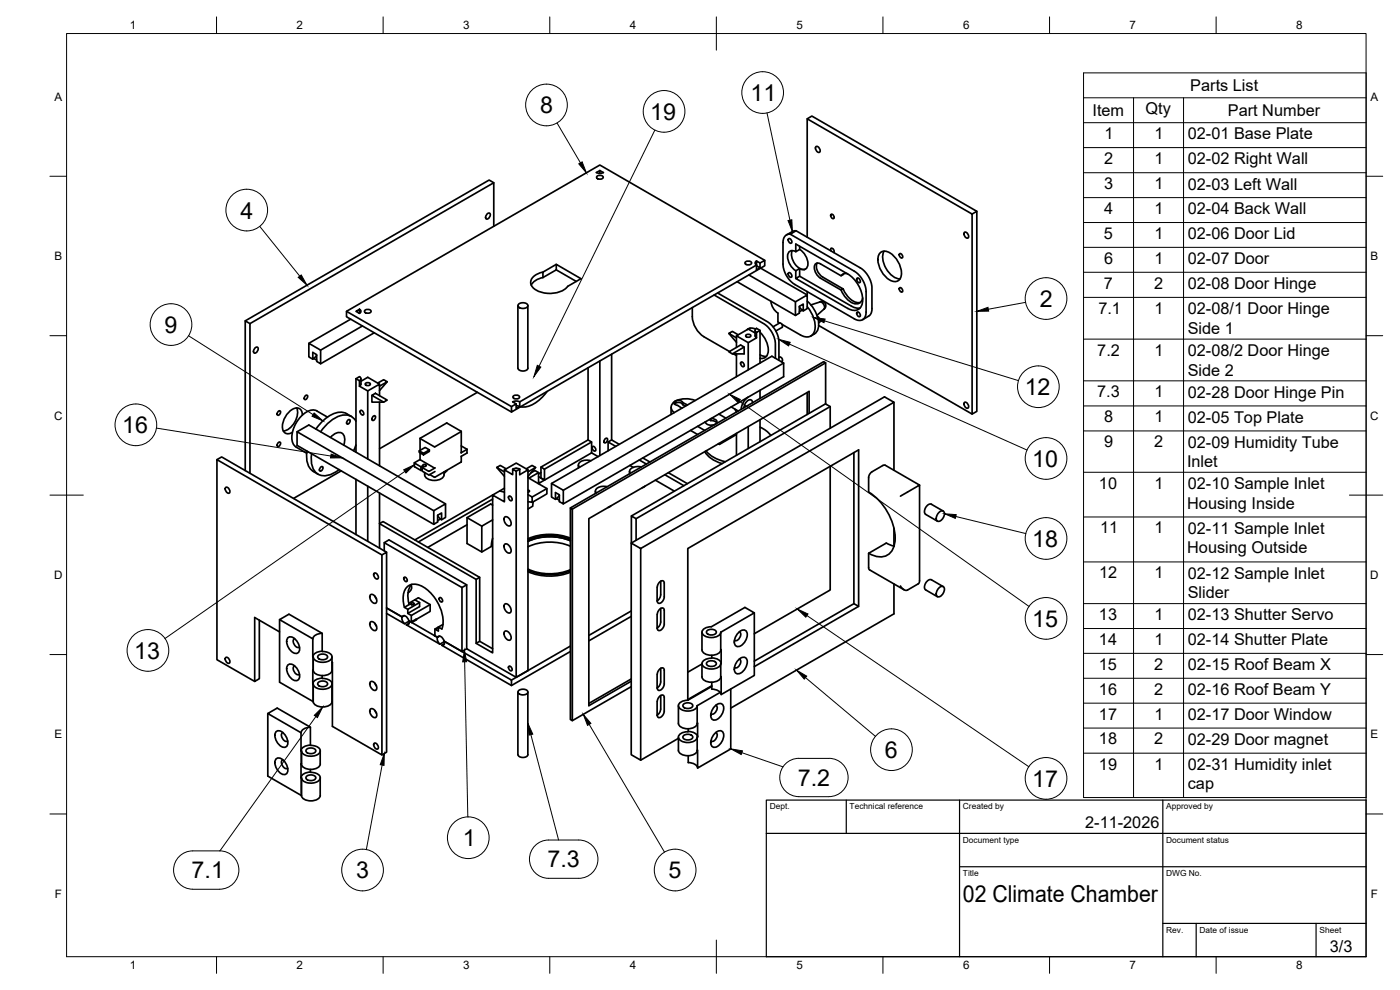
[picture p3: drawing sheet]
<svg xmlns="http://www.w3.org/2000/svg" width="420mm" height="297mm" viewBox="0 0 420 297" stroke-linecap="round" stroke-linejoin="round" font-family="sans-serif">
<!-- layer: Visible -->
<g fill="none" stroke="#000" stroke-width=".51">
<path d="M242.3 35.7l49.4 28.5M148.2 54.8l-1.4-.8-73.2 42.3M179.1 53l.6-.4h.7l.6 .6a1.16 1.16 0 0 1-2 0zM180 51.2l1.1 .6-.8 .2-1.3-.2 1-.6v.8M244.9 44a1.16 1.16 0 0 1 1 1.7 1.16 1.16 0 0 1-1-1.7zM146.2 64.2l.7-.2a1.16 1.16 0 0 1-1 1.7l-.2-.5zM148.2 67.9v-13.1l-73.2 42.3v44.9M166.9 79.3l-4 2.3v1.7M223.6 78.7l.6-.3h.7l.7 .5a1.16 1.16 0 0 1-2 0zM227 79.5v1.5l1.1-.6M227 79.5l-71 41.1M227 78.3l-.4 .5 .4 .7"/>
<path d="M228.1 78.9l-1.1-.6v1.2M228.1 78.9v1.5l-1.1-.7M228.1 78.9l1.4-.8v1.6l-76 43.9v-1.6l1.4-.8M229.5 78.1l-49.5-28.6-76 43.9v1.6l49.5 28.6M236 70.5l2-1.1 .9-.2 19.5 11.3 1.3 1.1 1.3 2.1 .7 2.2v7.1l-.7 1.6-2.1 1.3M236.7 71.6a.82 .82 0 0 1 .8 .5 .82 .82 0 0 1-.2 .9l-.7-.8zM237.8 75.2a4.6 4.6 0 0 0 3.5 5.7l.4-.2M238.8 75.5a1.51 1.51 0 0 0-1.7-.2 1.51 1.51 0 0 0-.7 1.6l.5 2.1 .8 1.3 1.1 .9M238.9 69.2l-1.7 1.1 19.3 11.1 1.9 1.8 1 1.9 .5 2.2v6.8l-.3 1.1-.6 .6-1.2 .3-1.2-.3-18.2-10.5-1.3-1.1-1.4-2-.7-2.5v-7.1l.1-.9 .5-.8a1.68 1.68 0 0 1 1.6-.6M240 73.9v1l-1.2 .6v-2.3l15.6 9a9.1 9.1 0 0 1 4.2 9.4 2.61 2.61 0 0 1-4.2 .9M240 74.8a4.9 4.9 0 0 1 2.2 5.4 1.45 1.45 0 0 1-2.2 .4M245.3 78.9a3.6 3.6 0 0 0 1.5 4.2l6.2 3.6-.6 .3-6.2-3.5a3.6 3.6 0 0 1-1.6-4.2 1.13 1.13 0 0 1 1.6-.1l6.2 3.5 .8-.6"/>
<path d="M249.4 64.4a.76 .76 0 0 1 .8 .3 .76 .76 0 0 1-.1 .9l-.7-.4zM249.4 75.3l-.1-.6 .4-.2 .6 .7-.1 .6M264.1 75.9a2.55 2.55 0 0 1 3.5 .4 7 7 0 0 1 2.7 7.1 2.1 2.1 0 0 1-3.3 .6 7.2 7.2 0 0 1-3.3-7.6zM265.3 75.4a6.7 6.7 0 0 0 3.2 7.8l1.6 .5M269.9 76.2a.76 .76 0 0 1 .9 .3 .76 .76 0 0 1-.1 .9l-.7-.4zM289.5 69.7a1.16 1.16 0 0 1 1 1.7 1.16 1.16 0 0 1-1-1.7zM291.7 64.2l1.5-.8v60l-1.5 .8zM293.2 63.4l-49.6-28.6-1.3 .9v35.5M75 97.1l-1.4-.8v44.9M104 93.4l49.5 28.6M105.2 95.8l-12.5 7.2M106.8 93.4l1.1-.6v1.2z"/>
<path d="M107.9 92.8l.4 .5-.4 .7M108.8 97.8l-12.6 7.3M109.4 93.2l.6-.3h.8l.6 .5a1.16 1.16 0 0 1-2 0zM112.3 99.9l-16.1 9.2M155.4 91.7v18.8a1.73 1.73 0 0 0 3 0M155.6 91.3a1.95 1.95 0 0 1 2.8 .3 1.67 1.67 0 0 1-2.8 .5zM158.4 91.7v18.8M163 81.6l-.9 .3a3.3 3.3 0 0 0-2.8 3.2 5.2 5.2 0 0 0 5 2.9 7 7 0 0 0 6.1-2.1l3.9-2.3-7.4-4.3v1.7l-4 2.3M163 83.3l-2.5 1-1.1 1.2M166.9 81l6.1 3.4M207.8 92.3a9.1 9.1 0 0 0 1.2 6.5l1 1.3 1.3 .9M214.3 88.5l15 8.7 1.2 1 1.2 1.6 .9 2.3 .1 5.4"/>
<path d="M215.4 87.9l14.9 8.6 1.3 1.1 1.2 1.6 .8 2.1 .2 6.8M221.2 84.5l17.5 10.1M224.7 82.5l14 8.1M225.1 98.4l-.2 .5M226.6 99.1v1.6l.4 .7M226.6 99.9l-2-1.2-3.6 2.1 3.6 2M226.7 98.7l-1.4-.3-1.1 .5M228.1 99.1l-1.1-.6-.4 .5 .4 .7M228.1 99.7a7 7 0 0 1 2.3 6.7 1.84 1.84 0 0 1-2.3 1.1M228.3 80.5l14 8v-1M231.4 90.4l.2 1.2 .6 1.1 1.3 1.2v2.7l.5 .3M232 98.1l1.9-1.2a.87 .87 0 0 1 .8 1.3l-1.9 1.1"/>
<path d="M236.7 81.8a.82 .82 0 0 1 .8 .5 .82 .82 0 0 1-.2 .9l-.7-.7zM239.9 92.1l.8 1-.8 .4M240 82.9v-2.3l-1.2 .6v2.4M240.7 93.1l.4 .2v-2.1l-1.2 .7v2l-1.2 .7v-4l3.6-2.1v4.1l-1.2 .7M242.3 90.4a9 9 0 0 1 3.2 8.4l-1.1 1.4M242.3 92a8.2 8.2 0 0 1 2 7.8 2.59 2.59 0 0 1-4.1 .7l-5.6-3.2M243.4 91.5l2.6-.9a1.26 1.26 0 0 1 1.7 .5 1.26 1.26 0 0 1-.4 1.7M245.3 95l.5 .4 .3 .6v.6l-.4 .2M245.7 97.6l46 26.6M246 90.6a1.54 1.54 0 0 1 1.3 2.2l-2.1 1.8M252.4 87a6 6 0 0 0 4.8 4.2 1.89 1.89 0 0 0 1.7-1.8M253 86.7a6 6 0 0 0 4.8 4.1l.4-.1"/>
<path d="M254.2 82.1h-.8l-1 .6M257.3 83.4a.82 .82 0 0 1 .8 .5 .82 .82 0 0 1-.2 .9l-.8-.7zM257.3 93.6a.82 .82 0 0 1 .8 .5 .82 .82 0 0 1-.2 .9l-.8-.7zM258.1 92.4l-.9 .1-1.6-.6-15.6-9-1.2 .7 15.6 8.9M269.9 86.4a.76 .76 0 0 1 .9 .4 .76 .76 0 0 1-.1 .9l-.7-.5zM76.5 104.4l.8-.2a1.16 1.16 0 0 1-1 1.7l-.2-.4zM91.6 118.8l.5-.3a.76 .76 0 0 1 .1 .9 .76 .76 0 0 1-.8 .4l-.1-.5zM94.2 107.6l.8 .4M95 106.6l-1.1 1.2v-2.1l1.1 .7v2l1.2 .7v-4l-3.5-2.1v4.1l1.2 .7M106.8 113.6l1.1-.6 .4 .5-.4 .7M106.8 113.6l1.1 .6v1.7M106.8 113.6v22.1"/>
<path d="M107.9 115.9l2.5 1.4v20.4M108.3 113.6v1.6l-.4 .7M108.3 114.4l2.1-1.2 3.5 2.1M109.6 115.1a.82 .82 0 0 1 .9-.3 .82 .82 0 0 1 .6 .6 .82 .82 0 0 1-.8 .3 .82 .82 0 0 1-.7-.6zM110.4 117.3l3.5-2v3.4M111.6 118.6l1.1-.6 3.5 2-1.1 .7zM111.6 118.6v2.1h3.5M113.4 114.9l1.7-1 1.1 .6-2.3 1.4M116.2 114.5l-2.3 2.7M143.3 117.7l-29.4 16.9M154 118.9l.6-.3h.7l.6 .5a1.16 1.16 0 0 1-2 0zM164.2 117.4a9 9 0 0 1-8 4.6"/>
<path d="M176.5 110.3v21.7l-14.2 8.2v3.2l1.1 .6v-3.2l-1.1-.6M180 108.3v28.4M183.6 106.3v25.7M211.2 101l7.7 4.5M218.7 100l2.3 2.7M220.2 106.2l.8 .5M221 100.8v3.4M221 106.2v6.8M221.6 100.5l-1.8-1.1-1.1 .6 2.3 1.4M222.4 108.6a.82 .82 0 0 1 .8 .5 .82 .82 0 0 1-.2 .9l-.7-.7zM223.3 104.1l-3.5 2.1-1.1-.6 3.6-2.1 1 .6v2.1h-3.5M223.8 100.6a.82 .82 0 0 1 .9-.3 .82 .82 0 0 1 .6 .6 .82 .82 0 0 1-.8 .3 .82 .82 0 0 1-.7-.6z"/>
<path d="M224.6 119.1l-1 .8-.7 1.1-.4 1.8M228.1 108.9v-9.8l-1.1 .6v1.7l-2.4 1.4v8.2M228.1 117.1v2.4M228.1 106.5l.8 .3 1.1 .1M233.8 107.2a.76 .76 0 0 1 .9 .4 .76 .76 0 0 1-.2 .9M235.2 108.9l-66.1 38.2M242.3 117.8v6.5M244.4 100.2l-1.1 .6M247.8 108.9v12.3M65.1 137.9l1.4-.8 49.5 28.6M83.5 123.5l.5-.3a.76 .76 0 0 1 .1 .9 .76 .76 0 0 1-.9 .4v-.5zM83.5 132.9l.5-.3a.76 .76 0 0 1 .1 .9 .76 .76 0 0 1-.9 .4v-.6z"/>
<path d="M88.9 134.1l3.1 1.9M89 122.4a5.7 5.7 0 0 1-4 6.9M89.2 129.5l41 23.7M90.7 124.5a1.83 1.83 0 0 0-.8-1.9 1.83 1.83 0 0 0-2.2 .2 5.9 5.9 0 0 0-2.6 6.6 1.76 1.76 0 0 0 2.6 .3M92.1 135.3a5.9 5.9 0 0 0 2 6.2M93.5 136.1a5.9 5.9 0 0 0 2 6.2 5.6 5.6 0 0 0 6.3-1.4M95.1 123.3l3.2 1.8M95.1 123.3a3.8 3.8 0 0 0-4.2 1.1 8.5 8.5 0 0 0-2.9 8.8l.9 .9M99.2 131.2a2.64 2.64 0 0 1 3.7-1l.6 1.4-.3 2M104.3 126.1l.5-.2a.79 .79 0 0 1 .1 .9 .79 .79 0 0 1-.8 .4v-.6zM105.5 125a5.4 5.4 0 0 0-7.3 .2l-1.7 1.5-1.7 2M106.8 133.5l-.7 1.8"/>
<path d="M106.8 126.4a4.2 4.2 0 0 0-6-1.1l-2.7 2-1.9 2.2M108.2 123.1a.82 .82 0 0 1 .8 .5 .82 .82 0 0 1-.2 .9l-.7-.7zM111.9 125l.5-.3a.75 .75 0 0 1 .1 1 .75 .75 0 0 1-.9 .3zM113.9 120.7v19M124.4 138.9v1.1M124.4 140h.1M125.8 135.3l1.3 .7M126.1 135.9v2l-1.7 1 1.9 1.2M126.1 131.6v3.5M126.1 137.9l4.4 2.5-1.7 1M126.9 139.7a.49 .49 0 0 1 .5-.4 .49 .49 0 0 1 .5 .5l-1.2 .5v1.1l1.9 1.1M128.9 135l-1.3-.8-1.8 1.1v.4l1.3 .8 1.8-1.1v-.4l-1.8 1v.5"/>
<path d="M130.4 134h.1M138.4 129.4l-4.3-2.5-8 4.6 4.2 2.6M138.4 138.6l-7.9 4.6-1.5-.8M138.4 129.5l-7.9 4.6M138.4 129.4v6.5M138.4 136.9v1.7M138.4 133.8l1.7 1-1.7 1.1M140.1 134.8v1.1l-1.7 1M154.9 121.7l1.1 .3M156 120.6v1.4M156 120.6l-.8-.3-1.3 .3 1 .6v1.4l1.1-.6M173.6 139.5v.9"/>
<path d="M176.5 132l1 .6-14.1 8.2M177.3 138.2a3.3 3.3 0 0 0-3.6 .9v.8l.2 .3M177.5 132.6v3.3l-14.1 8.1M177.5 135.9l2 1.1M177.9 134a.82 .82 0 0 1 .8 .4 .82 .82 0 0 1-.2 1l-.8-.8zM181.6 131.7l.4-.2a.75 .75 0 0 1 .2 .9 .75 .75 0 0 1-.9 .3zM182.5 132.6v2.7M183.6 132l-1.1 .6 2.3 1.3M183.6 132l2.2 1.3M189 139.6l1.1 .6M191.9 138l2.1 1.2M192.9 137.4l2.2 1.2"/>
<path d="M201.4 122.2v2.1M202.5 120.4v.6M202.6 120.4l-.3 .5 .2 .4 .9 .3 1.2 .9M202.6 121l-.2 .2M202.6 120.4a1.92 1.92 0 0 0-.3 3.4M202.6 121h.1a1.77 1.77 0 0 1 2.2 .4M202.8 120.3v.6M202.8 120.3a1.68 1.68 0 0 1 2.1 .5M204.9 120.8l1.4 .7M204.9 120.8v.6M204.9 121.4l.8 .4M207.2 129.1l2.2 1.3"/>
<path d="M208.6 120.2a7.6 7.6 0 0 0-5.8 .1M209.4 127.9l2.1 1.2M211.5 135.5a8.5 8.5 0 0 0 5.2 3.6M211.9 135.3a9.9 9.9 0 0 0 5.8 3.2M212.9 125.9l.4 .3M213.3 126.2l.9 .1 .9 .6M213.3 125.6v.6M213.4 125.6a1.17 1.17 0 0 1 1.3 .2 1.17 1.17 0 0 1 .3 1.2 2.16 2.16 0 0 1-3.3-.4M215.7 133.1l.2 .2-.3-.2M215.7 124.2l2.1 1.3M219.4 122.1l2.2 1.2M220.5 122.7l.5 .9"/>
<path d="M221 130.4l-5.1 2.9M221 130v6.6M224.6 128v6.6M225.8 120.8a.86 .86 0 0 0-.6-.9 .86 .86 0 0 0-1 .4l-.7 1.2-.2 .8M228.1 125.9v6.6M228.1 128.2l1.7 .9 1.5 1.5M242.8 124v-6.6l-66.1 38.2v56.1l12.7-7.3M247.7 121.2l1.5 .8v6.5M247.7 121.2l-58.2 33.6M249.2 139.9v37.1l-22.8 13.1M249.2 122l-58.3 33.6M256.3 135.8v45.3l1.4 .8-31.3 18.1"/>
<path d="M268.3 120.7v20.4M289.5 120.7a1.16 1.16 0 0 1 1 1.7 1.16 1.16 0 0 1-1-1.7zM67.8 146.2a1.16 1.16 0 0 1 1 1.8 1.16 1.16 0 0 1-1-1.8zM94 141.5l1.5 .8M96.2 140.2l.5-.2a.79 .79 0 0 1 .1 .9 .79 .79 0 0 1-.9 .4v-.6zM102.4 141.3l-14.3 8.2M106.8 143.8v16.6M110.4 145.9v16.5M113.9 147.9v9.2l1.1-.6 29 16.7-1.1 .6M124.4 140l1.9 1.1M126.6 141l.1 .1M126.7 140.3l1.9 1.1"/>
<path d="M126.9 140.2v-.4l-.6 .3v1l.4-.2M128.6 141.4h.2M130.5 141.5l-1.9 1M131.3 154.8l.9 1-.9 .4M132.2 155.8l.3 .1v-2l-1.2 .7v2l-1.1 .7v-4.1l3.5-2v4.1l-1.2 .6M133.3 141.6a2.33 2.33 0 0 1-2.9 2.6 2.31 2.31 0 0 1-3-2.4M133.7 151.2l-41-23.7-3.5 2v4.1l41 23.7M133.9 141.2l-.6 .8M140.2 157.4l-11.8 6.8M140.2 155.3l4.4 2.6M147.8 151.6l-.5-.4-7.1 4.1v7.8l4.4 2.5 2.8-1.6 .4-2.5M147.8 156l-3.2 1.9v7.7"/>
<path d="M147.8 149.8l-22.2 12.8M149.1 140.3l2.3 2.6M151.4 147.7l-1.4-.4-25.5 14.7M151.4 146.5l-1.4 .8M151.5 155.2a1.72 1.72 0 0 1 1.9 2.2l-.2 .3a1.72 1.72 0 0 1-1.9-2.3zM151.9 140.7l-1.8-1.1-1 .7 2.3 1.3M152.8 148.9a.82 .82 0 0 1 .8 .4 .82 .82 0 0 1-.2 1l-.8-.8zM153.9 140.8l1.3-.3 .8 .3M154.8 140.5h.3M156 140.8v1.6l2.5-1.4-3.6-2.1-3.5 2.1M156 140.8l-1.1 .6M157.9 140.7l1.8-1.1 1 .7-2.2 1.3"/>
<path d="M158.5 148.4l1.2 .7v1.6l-1.2-.1M158.5 143.3l5.6 3.3M158.5 141v60.2M158.5 147l.4 .4-.4 .3M159.3 141.9l1.3-.7 1 .6-2.9 1.7M159.7 149.1l4.4-2.5v1.6l-4.4 2.5M160.1 150.5l-.2 1.4-1.4 .8M160.7 140.3l-2.2 2.6M161.6 141.8v3.3M161.6 144.7l.4 .2M161.6 143l1.8 1M162.3 141.8l-.7 .4"/>
<path d="M163.4 144l-1.8 1.1M165.5 145.1l66.1-38.2 3.6 2v4.1l-66.1 38.2M167.1 149.6l.8 .5M167.9 148.7l-1.2 1.1v-2l1.2 .6v2.1l1.2 .7v-4.1l-3.6-2v4l1.2 .7M171.2 152.4l.6 .3v63.5l-.6-.3zM171.2 152.4l76-43.9 .6 .4-76 43.8M178.7 147.4v.7M182.2 146a2.95 2.95 0 0 0-3.5 1.3l.2 .6M183.3 151.8l-.8 .5M188.9 141.4v.8M192.5 140.1a2.95 2.95 0 0 0-3.6 1.2l.2 .7M193.6 145.9l-.9 .5"/>
<path d="M196.7 144.1l5.7 3.3M199.5 142.4l5.7 3.3M200.6 141.8l5.7 3.3M268.3 158.5v5.4l-2.3-1-5.3 3.1M276 145.5l-5.8 3.4M277.8 154.3l3.5 2.1M279.5 151.3l3.6 2M279.5 151.3a2.02 2.02 0 0 0-1.7 3M281.8 153.7a.9 .9 0 0 1 1.6 0 2.28 2.28 0 0 1-1.9 2.7 1.51 1.51 0 0 1 0-2.3zM111.2 178.5a1.67 1.67 0 0 1 1.8 2.1l-.1 .3a1.67 1.67 0 0 1-1.9-2.2zM112.3 172a1.16 1.16 0 0 1 1.1 1.7 1.16 1.16 0 0 1-1.1-1.7zM112.5 178.8l.5 .9"/>
<path d="M113.9 164.5v-7.4l29 16.7v19.2l4.9 2.9v-47.4l3.6 2.1v-9.6l2.5 1.4v-1.6l1 .6v61.8l-14.8-8.5v-19.2l-23.4-13.5-1.4 .8 23.3 13.5 1.5-.8M114.6 166.5l1.4-.8v60l-1.4 .8M115.3 162.8v2.5M121.2 173.3a.76 .76 0 0 1 .9 .3 .76 .76 0 0 1-.1 .9l-.7-.4zM123.3 175.5a1.69 1.69 0 0 1-.9 2.4M123.5 175.3a6.4 6.4 0 0 0-.7 6.1M124.5 180l1.4 .8v1.2l-3.5 2.1v-1.3l3.5-2M131.8 179.4a.76 .76 0 0 1 .9 .3 .76 .76 0 0 1-.1 .9l-.7-.4zM138.6 176.3v19.2l1.5-.8M144 173.2v19.2M151.5 163.3a1.72 1.72 0 0 1 1.9 2.3l-.2 .2a1.72 1.72 0 0 1-1.9-2.2zM158.5 171.1a16.9 16.9 0 0 0 12.7 .2"/>
<path d="M158.5 171.5a16.9 16.9 0 0 0 12.7 .2M158.5 170.8a16 16 0 0 0 12.7 .1M171.2 163.9a16 16 0 0 0-12.7 .2M171.2 162.3a16 16 0 0 0-12.7 .1M171.2 161.9a16 16 0 0 0-12.7 .1M171.2 161.5a17 17 0 0 0-12.7 .1M189.4 162.9l2.9 1.7v63.5l-2.9-1.7zM189.4 162.9l76.1-43.8 2.8 1.6-76 43.9M190.9 162.1v-6.5l-1.4-.8v8.1M197.2 176.2v4.1M198.3 174.4l-.1 4.5-.4 .8-.6 .6a.74 .74 0 0 0 .6 .8 .74 .74 0 0 0 .8-.5l.5-.7 .3-.8-.1-4.1-.1-.6a1.64 1.64 0 0 0-2 1.8M260.7 166v4.5l.2 .4 10.4 6"/>
<path d="M260.7 166a4.8 4.8 0 0 0 7.3-1.4 13.9 13.9 0 0 0-2.8-12.7l-2.5-2.9-2-1.4v-4.4l.3-.9 .6-.7 3.4-2h.6l10.4 5.9-.1 29-.3 .7-3.5 1.9-1-.3-.9-1M268.3 175.2v9l-49 28.3M277.8 177l3.5 2M281.8 176.4a.9 .9 0 0 1 1.6 0 2.28 2.28 0 0 1-1.9 2.7 1.51 1.51 0 0 1 0-2.3zM283.1 176l-3.6-2a2.02 2.02 0 0 0-1.7 3M67.8 197.2a1.16 1.16 0 0 1 1 1.8 1.16 1.16 0 0 1-1-1.8zM77.8 186.1v17.6l-1.4 .8v-19.2l7.5 4.3M83.9 185.9v18.8l10.1 5.8M86.3 191.5a1.66 1.66 0 0 1 2.5 .5 2.91 2.91 0 0 1 .5 3.9 3 3 0 0 1-3.2-2.9zM86.3 199.6a1.66 1.66 0 0 1 2.5 .6 2.91 2.91 0 0 1 .5 3.9 3 3 0 0 1-3.2-2.9zM88.4 191.6a1.62 1.62 0 0 0-.1 1.8 1.62 1.62 0 0 0 1.6 .8M88.4 199.8a1.62 1.62 0 0 0-.1 1.8 1.62 1.62 0 0 0 1.6 .7"/>
<path d="M93.9 191.7l-10-5.8 2.8-1.6 10 5.7v5.4a3.2 3.2 0 0 1 2.9 1.5 2.3 2.3 0 0 1-2.8 1.8l-1.1-.1a2.01 2.01 0 0 1-1.7-1.5M93.9 191.7l.1 5.4M94 197.1v4M95.5 196.7a1.95 1.95 0 0 1 2.8 .3 1.67 1.67 0 0 1-2.8 .5zM96.7 195.4a2.6 2.6 0 0 0-2.8 1.6M96.7 190a2.6 2.6 0 0 0-2.8 1.7M99.6 197.1l.1 4a3.2 3.2 0 0 1-4.3 1.4 1.73 1.73 0 0 1-1.4-1.4M99.6 198.7l.2 19.2 14.8 8.6v-60l-49.5-28.6v60l11.3 6.6M111.2 186.6a1.67 1.67 0 0 1 1.8 2.2l-.1 .3a1.67 1.67 0 0 1-1.9-2.2zM112.5 187l.5 .9M116 184.1l5.4 3.1 1.3-.8M116 182.4l4.7 2.7"/>
<path d="M120.7 185.1a2.21 2.21 0 0 0 .7 2M120.7 185.1a1.14 1.14 0 0 1 1.2-.2 1.14 1.14 0 0 1 .7 1l.1 .3 .9 .6M121.3 184.7l-.6 .4M121.4 182.2a5.6 5.6 0 0 1 1.3-6.5 5.2 5.2 0 0 1 5.8 1.5 12.6 12.6 0 0 1 4.3 10.8l-.2 .7-1-.6-1.1 .7 1.1 .6v-1.3l1.3-.7M122 187.5l10 5.8M122 187.5l.7-.3v-.9l8.6 4.9a2.23 2.23 0 0 0 .7 2.1M122.4 184.1l1 .6M122.7 181l2.9-1.6 3.5 2v2l-4.2 2.5M122.7 187l-.7 .5M122.8 181.4l-1.4 .8 1 .6M123.4 181l.5-.1 .4 .4-.6 .2-.4-.2zM123.5 186.6l.1 .2"/>
<path d="M129.1 181.4l-5.7 3.3v1.9l1.5-.8 .1 .1-1.4 .9M130.4 190.7l.9 .5M130.5 188.8v1.9M130.5 190.6l-.1 .1M130.5 190.7h-.1M131.3 191.2a1.14 1.14 0 0 1 1.2-.1 1.14 1.14 0 0 1 .7 .9 .88 .88 0 0 1 .2 1 .88 .88 0 0 1-.8 .6M131.9 190.9l-.6 .3M133.3 192.4l5.3 3.1M133.3 192.4l20.2 11.7v1.6M133.3 193.2l-.7 .4 20.9 12.1 17.7-10.2M133.3 192.5l-1.3 .8M142.9 193l1.1-.6 3.8 2.3"/>
<path d="M151.5 181.3a1.72 1.72 0 0 1 1.9 2.2l-.2 .3a1.72 1.72 0 0 1-1.9-2.3zM151.5 189.5a1.72 1.72 0 0 1 1.9 2.2l-.2 .3a1.72 1.72 0 0 1-1.9-2.3zM152.8 199.9a.82 .82 0 0 1 .8 .5 .82 .82 0 0 1-.2 .9l-.8-.8zM171.2 193.9l-17.7 10.2M189.4 184.9l-12.7 7.4M189.4 183.3l-12.7 7.4M197.2 184.4v4.1M197.2 184.4a1.64 1.64 0 0 1 2-1.8l.1 .6 .1 4a1.64 1.64 0 0 1-2 1.9l-.2-.6 .9-1 .2-.9M198.3 182.5v4.1M210.7 199.1v4a3.2 3.2 0 0 0 4.2 1.4 1.73 1.73 0 0 0 1.4-1.4M210.7 189.7v5.3a3.2 3.2 0 0 0 4.2 1.4 1.73 1.73 0 0 0 1.4-1.4M210.7 199.2l-4.3 2.5"/>
<path d="M211.1 188.9a3.6 3.6 0 0 1 2.4-.8l10.1-5.8 2.8 1.6-10.1 5.8a2.47 2.47 0 0 1-2.8 1.6 2.49 2.49 0 0 1-2.8-1.6zM212.2 198.7a1.95 1.95 0 0 1 2.8 .3 1.67 1.67 0 0 1-2.8 .5zM212.2 189.3a1.95 1.95 0 0 1 2.8 .2 1.67 1.67 0 0 1-2.8 .6zM213.6 196.6l-.1 .9a2.49 2.49 0 0 0-2.8 1.6 3.2 3.2 0 0 0 4.2 1.4 1.73 1.73 0 0 0 1.4-1.4M213.6 197.4a2.62 2.62 0 0 1 2.8 1.6M216.3 189.7v5.3M216.3 199.1v4M216.3 195l.1 4.1M216.4 199.1h-.1M221.5 190a1.52 1.52 0 0 1 1.3-.9 1.52 1.52 0 0 1 1.4 .7 3.7 3.7 0 0 1-2.9 4.2 1.66 1.66 0 0 1-.7-2.5zM221.5 198.2a1.52 1.52 0 0 1 1.3-1 1.52 1.52 0 0 1 1.4 .8 3.7 3.7 0 0 1-2.9 4.2 1.66 1.66 0 0 1-.7-2.5zM221.9 189.6a1.62 1.62 0 0 1 .1 1.7 1.62 1.62 0 0 1-1.6 .8"/>
<path d="M221.9 197.7a1.62 1.62 0 0 1 .1 1.8 1.62 1.62 0 0 1-1.6 .8M226.4 183.9v18.8l-10 5.7-.1-5.3M256.3 181.1l-29.9 17.3M257.7 181.9v-46.9l-51.3 29.6v45.5M80.4 214.1v18.8l10 5.8M82.8 219.6a1.66 1.66 0 0 1 2.5 .6 2.91 2.91 0 0 1 .5 3.9 3 3 0 0 1-3.3-2.9zM84.9 219.8a1.62 1.62 0 0 0-.1 1.8 1.62 1.62 0 0 0 1.5 .8M90.3 219.8l-9.9-5.7 2.8-1.6 10 5.7v5.4M90.3 219.8v5.4M93.2 218.2a2.6 2.6 0 0 0-2.9 1.6M93.9 205.1l.1 .1M94 205.2v5.3"/>
<path d="M94 201.1l-.1 4M95.5 204.8a1.95 1.95 0 0 1 2.8 .3 1.67 1.67 0 0 1-2.8 .5zM96.7 203.5a3.2 3.2 0 0 1 2.9 1.4 2.3 2.3 0 0 1-2.8 1.9l-1.1-.1a2.01 2.01 0 0 1-1.7-1.5M96.7 202.7v.8M96.7 203.5a2.6 2.6 0 0 0-2.8 1.6M99.6 205.2l.1 5.3a3.2 3.2 0 0 1-4.3 1.4 1.73 1.73 0 0 1-1.4-1.4M111.2 204.6a1.67 1.67 0 0 1 1.8 2.2l-.1 .2a1.67 1.67 0 0 1-1.9-2.2zM111.2 212.8a1.67 1.67 0 0 1 1.8 2.1l-.1 .3a1.67 1.67 0 0 1-1.9-2.2zM112.5 205l.5 .8M112.5 213.1l.5 .9M155.4 207.7v18.7a1.73 1.73 0 0 0 3 0M155.6 207.3a1.95 1.95 0 0 1 2.8 .2 1.67 1.67 0 0 1-2.8 .5z"/>
<path d="M158.4 207.7v18.7M189.4 203.7l-12.7 7.4M189.4 206l-17.6 10.2M197.2 202.4v4M197.2 210.5v4.1M198.3 200.5l-.1 4.5-.4 .8-.6 .6a.74 .74 0 0 0 .6 .8 .74 .74 0 0 0 .8-.4l.5-.8 .3-.8-.1-4.1-.1-.6a1.64 1.64 0 0 0-2 1.8M198.3 208.7l-.1 4.5-.4 .8-.6 .6a.74 .74 0 0 0 .6 .7 .74 .74 0 0 0 .8-.4l.5-.7 .3-.8-.1-4.1-.1-.6a1.64 1.64 0 0 0-2 1.8M203.6 211.7v5.3a3.2 3.2 0 0 0 4.2 1.4 1.73 1.73 0 0 0 1.5-1.4M205.1 211.3a1.95 1.95 0 0 1 2.8 .3 1.67 1.67 0 0 1-2.8 .5zM206.4 210.1a2.49 2.49 0 0 0-2.8 1.6 3.2 3.2 0 0 0 4.3 1.4 1.73 1.73 0 0 0 1.4-1.4M206.5 218.7l-.1 .8a2.49 2.49 0 0 0-2.8 1.7 3.2 3.2 0 0 0 4.3 1.4 1.73 1.73 0 0 0 1.4-1.4M206.5 219.5a2.62 2.62 0 0 1 2.9 1.6"/>
<path d="M209.2 211.7v5.4M209.2 217.1l.2-.1-.2 4.2M213.6 204.7v2.1a2.62 2.62 0 0 1 2.8 1.6M213.6 205.7l-7.2 4.2M213.6 206l-7.2 4.1M214.4 212a1.52 1.52 0 0 1 1.3-.9 1.52 1.52 0 0 1 1.4 .8 3.7 3.7 0 0 1-2.8 4.2 1.66 1.66 0 0 1-.8-2.5zM214.8 211.6a1.62 1.62 0 0 1 .1 1.8 1.62 1.62 0 0 1-1.5 .8M214.8 219.8a1.62 1.62 0 0 1 .1 1.8 1.62 1.62 0 0 1-1.5 .8M216.2 207.7l-7 4M219.3 206.7v18l-9.9 5.7v-5.3h-.2M82.8 227.8a1.66 1.66 0 0 1 2.5 .6 2.91 2.91 0 0 1 .5 3.9 3 3 0 0 1-3.3-3zM84.9 228a1.62 1.62 0 0 0-.1 1.7 1.62 1.62 0 0 0 1.5 .8"/>
<path d="M90.3 225.2l.2 4M90.4 233.4l.1 5.3M90.4 225.3v4M90.5 229.2v4.2M90.5 233.4v5.3M92 224.9a1.95 1.95 0 0 1 2.8 .2 1.67 1.67 0 0 1-2.8 .6zM92 233a1.95 1.95 0 0 1 2.8 .2 1.67 1.67 0 0 1-2.8 .5zM93.2 223.6a3.2 3.2 0 0 1 2.9 1.4 2.3 2.3 0 0 1-2.8 1.9l-1.1-.1a2.01 2.01 0 0 1-1.7-1.5M93.2 231.7a3.2 3.2 0 0 1 2.9 1.4 2.3 2.3 0 0 1-2.8 1.9l-1.1-.1a2.01 2.01 0 0 1-1.7-1.5M93.2 230.9v.8M93.2 223.6a2.6 2.6 0 0 0-2.9 1.6M93.2 231.7a2.6 2.6 0 0 0-2.9 1.6"/>
<path d="M96.1 233.4v5.3a3.2 3.2 0 0 1-4.2 1.4 1.73 1.73 0 0 1-1.4-1.4M96.1 225.3v3.9a3.2 3.2 0 0 1-4.2 1.4 1.73 1.73 0 0 1-1.4-1.4M112.3 223a1.16 1.16 0 0 1 1.1 1.7 1.16 1.16 0 0 1-1.1-1.7zM203.6 221.2v3.9a3.2 3.2 0 0 0 4.2 1.4 1.73 1.73 0 0 0 1.5-1.4M203.6 221.5l-11.3 6.6M205.1 220.8a1.95 1.95 0 0 1 2.8 .2 1.67 1.67 0 0 1-2.8 .6zM206.5 226.8v2a2.62 2.62 0 0 1 2.9 1.6M209.2 221.2v3.9M214.4 220.2a1.52 1.52 0 0 1 1.3-.9 1.52 1.52 0 0 1 1.4 .8 3.7 3.7 0 0 1-2.8 4.1 1.66 1.66 0 0 1-.8-2.4z"/>
</g>
<circle cx="133.9" cy="141.3" r=".25" fill="#000"/>
<!-- layer: BORDER -->
<g fill="none" stroke="#000" stroke-width=".3">
<path d="M20 10.1h390v276.9h-390zM65 5.1v5M115 5.1v5M165 5.1v5M215 5.1v10M265 5.1v5M315 5.1v5M365 5.1v5M15 52.9h5M410 52.9h5M15 100.7h5M410 100.7h5"/>
<path d="M15 148.6h10M405 148.6h10M15 196.4h5M410 196.4h5M15 244.2h5M410 244.2h5M65 287v5M115 287v5M165 287v5M215 282.1v9.9M265 287v5M315 287v5"/>
<path d="M365 287v5"/>
</g>
<!-- layer: Parts Lists -->
<g fill="none" stroke="#000" stroke-width=".3">
<path d="M325.2 21.9h84.8v217.4h-84.8zM325.2 29.3h84.8M325.2 36.8h84.8M340.2 29.3v210M355.2 29.3v210M325.2 44.3h84.8M325.2 51.8h84.8M325.2 59.3h84.8M325.2 66.8h84.8M325.2 74.2h84.8M325.2 81.7h84.8M325.2 89.2h84.8"/>
<path d="M325.2 101.8h84.8M325.2 114.3h84.8M325.2 121.8h84.8M325.2 129.3h84.8M325.2 141.7h84.8M325.2 155.1h84.8M325.2 168.6h84.8M325.2 181.1h84.8M325.2 188.6h84.8M325.2 196h84.8M325.2 203.5h84.8M325.2 211h84.8"/>
<path d="M325.2 218.4h84.8M325.2 226h84.8"/>
</g>
<!-- layer: Balloons -->
<g fill="none" stroke="#000" stroke-width=".3">
<path d="M235.7 229.2a5.7 5.7 0 0 1 4.1-1.7h9a5.8 5.8 0 0 1 5.7 5.8 5.8 5.8 0 0 1-5.7 5.7h-9a5.7 5.7 0 0 1-5.3-3.5 5.7 5.7 0 0 1 1.2-6.3zM53.8 257a5.7 5.7 0 0 1 4-1.7h8.1a5.8 5.8 0 0 1 5.8 5.8 5.8 5.8 0 0 1-5.8 5.7h-8.1a5.7 5.7 0 0 1-5.3-3.6 5.7 5.7 0 0 1 1.3-6.2zM160.6 253.7a5.7 5.7 0 0 1 4-1.7h9.1a5.7 5.7 0 0 1 5.8 5.8 5.7 5.7 0 0 1-5.8 5.7h-9.1a5.7 5.7 0 0 1-5.3-3.5 5.7 5.7 0 0 1 1.3-6.3z"/>
<circle cx="164" cy="31.5" r="6.3"/>
<circle cx="199.3" cy="33.4" r="6.3"/>
<circle cx="228.9" cy="27.8" r="6.3"/>
<circle cx="74.1" cy="63" r="6.3"/>
<circle cx="51.3" cy="97.4" r="6.3"/>
<circle cx="313.9" cy="89.6" r="6.3"/>
<circle cx="311.6" cy="116" r="6.3"/>
<circle cx="40.8" cy="127.5" r="6.3"/>
<circle cx="313.9" cy="137.6" r="6.3"/>
<circle cx="313.9" cy="161.6" r="6.3"/>
<circle cx="44.4" cy="195.2" r="6.3"/>
<circle cx="313.9" cy="185.5" r="6.3"/>
<circle cx="267.5" cy="224.9" r="6.3"/>
<circle cx="313.9" cy="233.6" r="6.3"/>
<circle cx="140.5" cy="251.4" r="6.3"/>
<circle cx="108.8" cy="261" r="6.3"/>
<circle cx="202.6" cy="261" r="6.3"/>
</g>
<!-- layer: 0 -->
<g fill="#000" stroke="#000" stroke-width=".3">
<path d="M173.7 49.2l1-.6 1.3 3.3zM236.5 66.2l1.1-.3 .2 3.6zM89.5 83.2l.9-.7 1.7 3.1zM244.1 95.2l3.5 .5-.3 1.1zM293.2 93.4l3.3-1.2 .2 1.2zM161.2 109.6l1.1 .5-2.1 2.9zM233.7 101.8l3.5 .9-.5 1.1zM94.3 123.9l2.6 2.4-3.3-1.4zM99.4 136.3l3.3 1.1h-3.5zM219 118.3l3.2 1.6-.7 .9zM121.2 141l3.2-1.6-2.6 2.5zM283.4 154.1l3.6 .3-.3 1.1z"/>
<path d="M139.4 195.1l.6 3.5h-1.1zM239.3 182.7l3.2 1.5-.7 1zM94.3 214.6l2.5-2.5-1.5 3.2zM175 214.3l2.3 2.8-1 .5zM239.1 201.1l3 1.8-.7 .9zM115.3 226.1v3.5l-1.2-.2zM158.4 217.1l1.5 3.2-1.1 .3zM219.3 224.7l3.5 .6-.4 1.1z"/>
</g>
<g fill="none" stroke="#000" stroke-width=".3">
<path d="M167.2 36.9l7 12M196.5 39l-34.7 70.9M230.2 33.9l6.9 32.1M78 67.9l12 15M247.5 96.3l58.1 17.9M307.8 90.7l-11.2 2.1M56.6 100.7l37.4 23.7M236.9 103.2l71.3 31.8M46.9 128.4l52.4 8.4M221.8 120.3l87 61.7M121.5 141.4l-72 50.2M286.9 155l20.9 5.1"/>
<path d="M139.4 198.6l1 46.5M242.2 184.7l66.6 45.3M94.8 215l-28.8 40.3M176.8 217.3l22.6 38.4M241.7 203.3l21 17.6M114.7 229.5l-4.8 25.4M159.3 220.4l8.3 31.6M222.6 225.8l12.4 4.3"/>
</g>
<!-- layer: TITLEBLOCK -->
<path d="M230 240.1h180v46.9h-180zM230 250h180M254 240.1v9.9M288 240.1v46.9M349 240.1v46.9M288 260.1h122M349 277.1h61M359 277.1v9.9M395 277.1v9.9" fill="none" stroke="#000" stroke-width=".36"/>
<g font-size="7">
<text x="162.1" y="34">8</text>
<text x="195.2" y="35.9">19</text>
<text x="225.2" y="30.3">11</text>
<text x="72.2" y="65.6">4</text>
<text x="312.1" y="92.1">2</text>
<text x="49.4" y="99.9">9</text>
<text x="307.5" y="118.6">12</text>
<text x="36.7" y="129.9">16</text>
<text x="309.8" y="140">10</text>
<text x="309.8" y="164">18</text>
<text x="309.8" y="188">15</text>
<text x="40.3" y="197.6">13</text>
<text x="265.6" y="227.4">6</text>
<text x="239.4" y="235.8">7.2</text>
<text x="309.8" y="236.1">17</text>
<text x="138.9" y="253.9">1</text>
<text x="57.5" y="263.6">7.1</text>
<text x="106.8" y="263.5">3</text>
<text x="164.3" y="260.3">7.3</text>
<text x="200.7" y="263.5">5</text>
<text x="289" y="270.6">02 Climate Chamber</text>
</g>
<g font-size="4.9">
<text x="357.2" y="27.3">Parts List</text>
<text x="327.9" y="34.8">Item</text>
<text x="343.8" y="34.3">Qty</text>
<text x="368.5" y="34.8">Part Number</text>
<text x="331.5" y="41.7">1</text>
<text x="346.5" y="41.7">1</text>
<text x="356.5" y="41.8">02-01 Base Plate</text>
<text x="331.4" y="49.2">2</text>
<text x="346.5" y="49.2">1</text>
<text x="356.5" y="49.3">02-02 Right Wall</text>
<text x="331.3" y="56.7">3</text>
<text x="346.5" y="56.7">1</text>
<text x="356.5" y="56.9">02-03 Left Wall</text>
<text x="331.4" y="64.2">4</text>
<text x="346.5" y="64.2">1</text>
<text x="356.5" y="64.3">02-04 Back Wall</text>
<text x="331.3" y="71.7">5</text>
<text x="346.5" y="71.7">1</text>
<text x="356.5" y="71.8">02-06 Door Lid</text>
<text x="331.3" y="79.1">6</text>
<text x="346.5" y="79.1">1</text>
<text x="356.5" y="79.2">02-07 Door</text>
<text x="331.3" y="86.6">7</text>
<text x="346.4" y="86.6">2</text>
<text x="356.5" y="86.7">02-08 Door Hinge</text>
<text x="329.6" y="94.2">7.1</text>
<text x="346.5" y="94.2">1</text>
<text x="356.5" y="94.3">02-08/1 Door Hinge</text>
<text x="356.5" y="100.2">Side 1</text>
<text x="329.3" y="106.7">7.2</text>
<text x="346.5" y="106.7">1</text>
<text x="356.5" y="106.8">02-08/2 Door Hinge</text>
<text x="356.5" y="112.7">Side 2</text>
<text x="329.3" y="119.2">7.3</text>
<text x="346.5" y="119.2">1</text>
<text x="356.5" y="119.3">02-28 Door Hinge Pin</text>
<text x="331.3" y="126.7">8</text>
<text x="346.5" y="126.7">1</text>
<text x="356.5" y="126.8">02-05 Top Plate</text>
<text x="331.3" y="134.2">9</text>
<text x="346.4" y="134.2">2</text>
<text x="356.5" y="134.3">02-09 Humidity Tube</text>
<text x="356.2" y="140.1">Inlet</text>
<text x="329.8" y="146.6">10</text>
<text x="346.5" y="146.6">1</text>
<text x="356.5" y="146.8">02-10 Sample Inlet</text>
<text x="356.3" y="152.6">Housing Inside</text>
<text x="330.2" y="160">11</text>
<text x="346.5" y="160">1</text>
<text x="356.5" y="160.2">02-11 Sample Inlet</text>
<text x="356.3" y="166.1">Housing Outside</text>
<text x="329.8" y="173.5">12</text>
<text x="346.5" y="173.5">1</text>
<text x="356.5" y="173.7">02-12 Sample Inlet</text>
<text x="356.5" y="179.5">Slider</text>
<text x="329.8" y="186">13</text>
<text x="346.5" y="186">1</text>
<text x="356.5" y="186.2">02-13 Shutter Servo</text>
<text x="329.8" y="193.5">14</text>
<text x="346.5" y="193.5">1</text>
<text x="356.5" y="193.6">02-14 Shutter Plate</text>
<text x="329.8" y="201">15</text>
<text x="346.4" y="201">2</text>
<text x="356.5" y="201.1">02-15 Roof Beam X</text>
<text x="329.8" y="208.4">16</text>
<text x="346.4" y="208.4">2</text>
<text x="356.5" y="208.6">02-16 Roof Beam Y</text>
<text x="329.8" y="215.9">17</text>
<text x="346.5" y="215.9">1</text>
<text x="356.5" y="216">02-17 Door Window</text>
<text x="329.8" y="223.4">18</text>
<text x="346.4" y="223.4">2</text>
<text x="356.5" y="223.5">02-29 Door magnet</text>
<text x="329.8" y="230.9">19</text>
<text x="346.5" y="230.9">1</text>
<text x="356.5" y="231">02-31 Humidity inlet</text>
<text x="356.5" y="236.8">cap</text>
<text x="325.7" y="248.5">2-11-2026</text>
<text x="399.1" y="285.7">3/3</text>
</g>
<g font-size="3.5">
<text x="39" y="8.8">1</text>
<text x="89" y="8.8">2</text>
<text x="139" y="8.8">3</text>
<text x="189" y="8.8">4</text>
<text x="239" y="8.8">5</text>
<text x="289" y="8.8">6</text>
<text x="339" y="8.8">7</text>
<text x="389" y="8.8">8</text>
<text x="16.3" y="30.2">A</text>
<text x="411.3" y="30.2">A</text>
<text x="16.3" y="78">B</text>
<text x="411.3" y="78">B</text>
<text x="16.2" y="125.9">C</text>
<text x="411.2" y="125.9">C</text>
<text x="16.2" y="173.7">D</text>
<text x="411.2" y="173.7">D</text>
<text x="16.3" y="221.6">E</text>
<text x="411.3" y="221.6">E</text>
<text x="16.4" y="269.4">F</text>
<text x="411.4" y="269.4">F</text>
<text x="39" y="290.8">1</text>
<text x="89" y="290.8">2</text>
<text x="139" y="290.8">3</text>
<text x="189" y="290.8">4</text>
<text x="239" y="290.8">5</text>
<text x="289" y="290.8">6</text>
<text x="339" y="290.8">7</text>
<text x="389" y="290.8">8</text>
</g>
<g font-size="2.5">
<text x="231" y="242.9">Dept.</text>
<text x="255" y="242.9">Technical reference</text>
<text x="289" y="242.9">Created by</text>
<text x="350" y="242.9">Approved by</text>
<text x="289" y="252.8">Document type</text>
<text x="350" y="252.8">Document status</text>
<text x="289" y="262.9">Title</text>
<text x="350" y="262.9">DWG No.</text>
<text x="350" y="279.9">Rev.</text>
<text x="360" y="279.9">Date of issue</text>
<text x="396" y="279.9">Sheet</text>
</g>
</svg>
